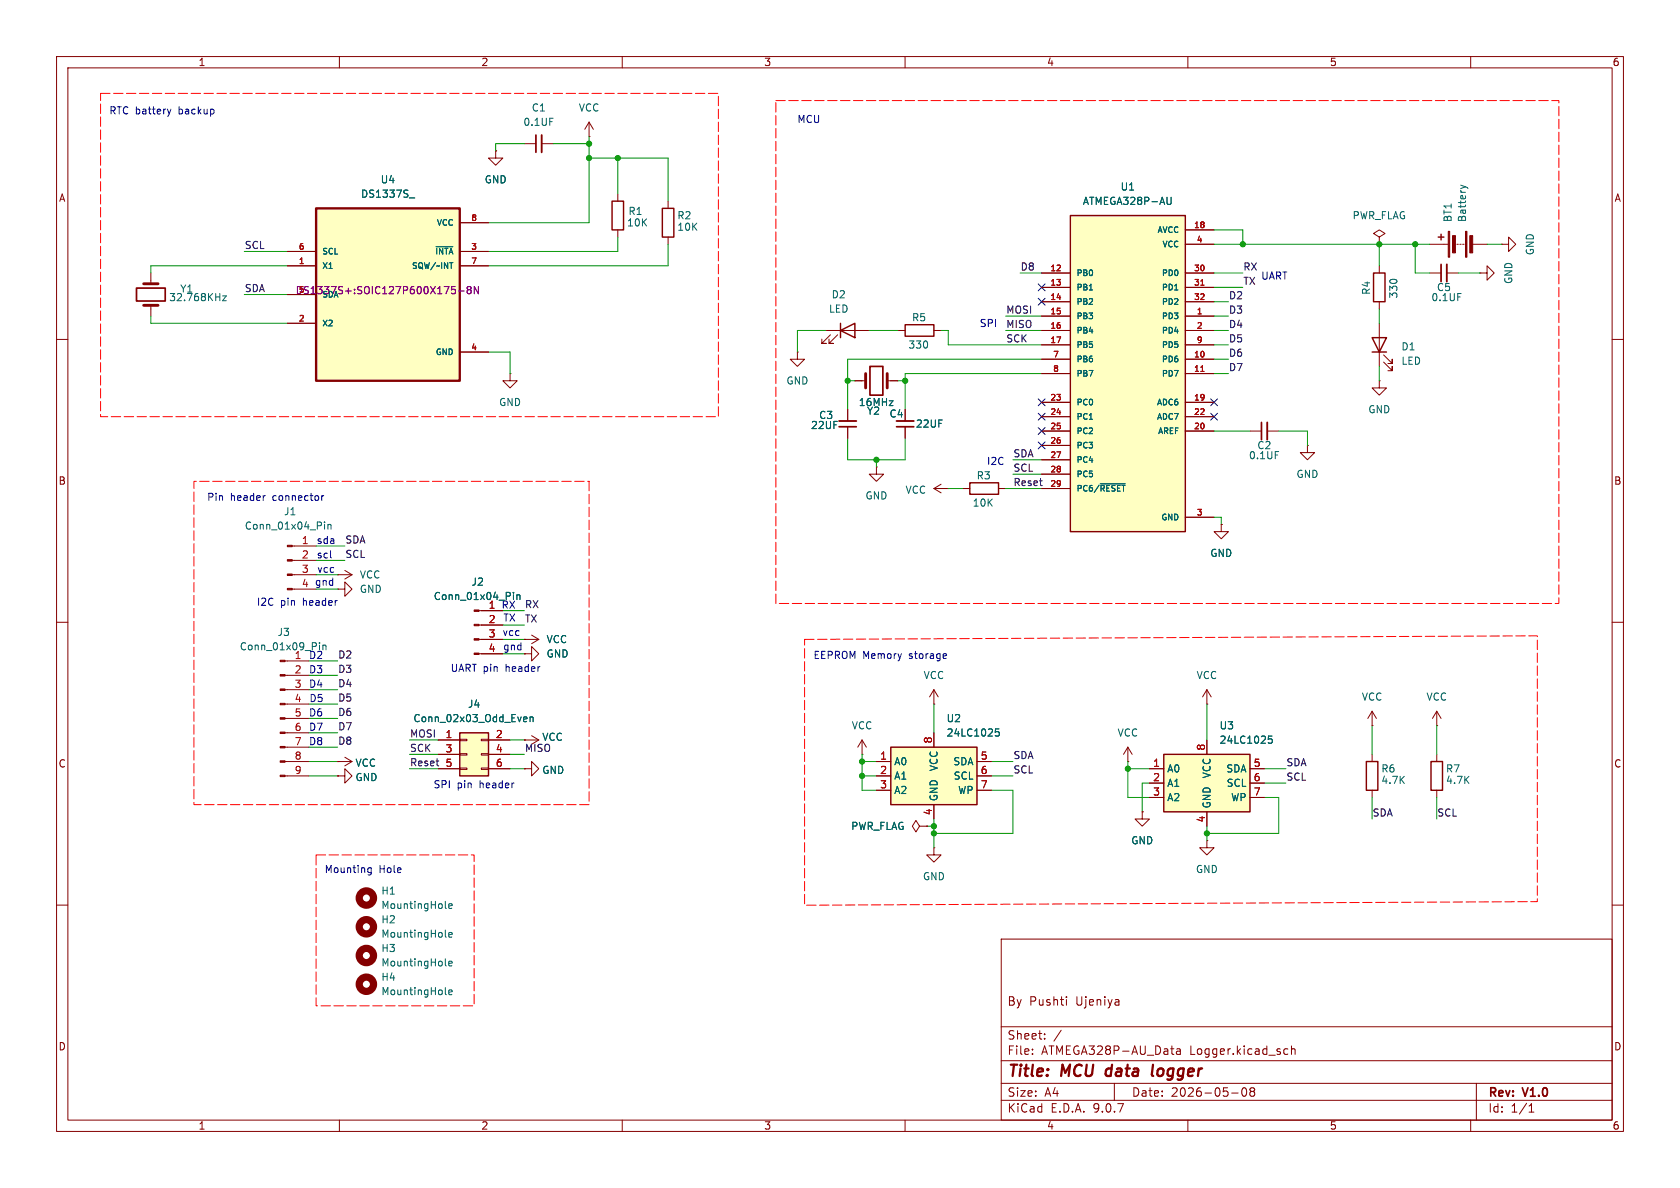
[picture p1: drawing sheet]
<svg xmlns="http://www.w3.org/2000/svg" width="297mm" height="210mm" viewBox="0 0 297 210" stroke-linecap="round" stroke-linejoin="round" font-family="sans-serif">
<g fill="none" stroke="#840000" stroke-width=".18">
<path d="M10 10h277v190h-277zM12 12h273v186h-273zM60 10v2M110 10v2M160 10v2M210 10v2M260 10v2M243.8 41.9l1.1-.6-1.1-.7-1 .7 1 .6v1.3M243.8 43.2h.1M243.8 47v1.3M243.8 53.3v1.3M252.7 48.3h2.1"/>
<path d="M255.8 48.3h2M10 60h2M285 60h2M154.9 82.6v1.2h1.3l-1.3 1.3-1.2-1.3h1.2M154.9 82.6h.1M165.1 86.4l1.3 .7M165.1 86.4h2.5M166.4 85.6l-1.3 .8M167.6 86.4h.1M10 110h2M50.4 116.8h4.2M50.4 119.4h4.2"/>
<path d="M285 110h2M50.4 121.9h4.2M50.4 124.5h4.2M50.4 127h4.2M50.4 129.5h4.2M50.4 132.1h4.2M50.4 134.6h4.2M50.4 137.2h4.2M92.7 135.9h1.3v-1.3l1.2 1.3-1.2 1.3v-1.3M92.7 135.9h.1M92.7 130.8h.1M92.7 130.8h2.5"/>
<path d="M94 130l1.2 .8M95.2 130.8l-1.2 .8M165.1 124.5h.1M165.1 121.9l-.8 1.3M165.1 121.9l.8 1.3M165.1 121.9v2.6M10 160h2M177 166h108v32h-108zM188.5 176.2v.1M188.5 176.7v1M285 160h2M60 198v2"/>
<path d="M110 198v2M160 198v2M177 194.5h108M177 191.5h108M177 187.5h108M177 181.5h108M182.5 186.3v.1M182.5 185.5v.1M184.7 183.6v.1M184.7 182.8v.1M187.6 182.1l-1.3 2M197 191.5v3"/>
<path d="M208 185.5h.6l.1 .9M208.7 185.8h-.5a.29 .29 0 0 0-.2 .3 .29 .29 0 0 0 .2 .3l.5-.1M210 198v2M217.7 193.2h1.2M219.7 192.4l.2-.1a.81 .81 0 0 1 .6 .6 .81 .81 0 0 1-.3 .8l-.2 .1a.81 .81 0 0 1-.3-1.4zM221.2 192.9l-.2-.2 .2-.4 .5 .1 .1 .2-.3 .3M221.2 192.9l-.2 .3v.5l.2 .1 .5-.1 .1-.2-.1-.4-.2-.2M221.2 192.9h.3M227.2 185.4l.5 .1M227.7 186.3l-.5 .1M228.3 185.5l.2-.1 .4 .1 .1 .9M228.3 184.9v1.5"/>
<path d="M260 198v2M261 191.5v6.5M270.3 196.6h.9M270.3 195.5l.4-.4v1.5"/>
</g>
<path d="M195.6 189.1l-.2 .7 .4 .4M203.8 188.2l-.2 1.7 .3 .3" fill="none" stroke="#840000" stroke-width=".4"/>
<path d="M254.8 46.7v3.1" fill="none" stroke="#840000" stroke-width=".3"/>
<path d="M255.8 46.7v3.1" fill="none" stroke="#840000" stroke-width=".33"/>
<path d="M242.8 48.3h2.1v5h-2.1z" fill="none" stroke="#840000" stroke-width=".25"/>
<g fill="#840000" stroke="#840000" stroke-width=".18">
<path d="M49.5 116.7h.9v.3h-.9z"/>
<path d="M49.5 119.3h.9v.2h-.9z"/>
<path d="M49.5 121.8h.9v.2h-.9z"/>
<path d="M49.5 124.3h.9v.3h-.9z"/>
<path d="M49.5 126.9h.9v.2h-.9z"/>
<path d="M49.5 129.4h.9v.3h-.9z"/>
<path d="M49.5 132h.9v.2h-.9z"/>
<path d="M49.5 134.5h.9v.2h-.9z"/>
<path d="M49.5 137h.9v.3h-.9z"/>
</g>
<path d="M56.5 113.6v.1M56.5 114v.9M57.1 114v.9M57.1 114.2l.2-.2 .3 .1v.8" fill="none" stroke="#006464" stroke-width=".18"/>
<path d="M157.5 132.1h15.2v10.1h-15.2z" fill="#ffffc2"/>
<path d="M160 57.4h5.1v2h-5.1zM254.3 41.9h1M254.8 41.4v1M157.5 132.1h15.2v10.1h-15.2z" fill="none" stroke="#840000" stroke-width=".25"/>
<g fill="none" stroke="#840000" stroke-width=".18">
<path d="M26.7 48.3v1.9M26.7 54v1.9M158.7 58.4h1.3M165.1 58.4h1.3M252.7 43.2h3.3M257.6 43.2h.2M258.1 43.2h.2M258.6 43.2h.2M260.3 43.2h2.6M261.6 48.3h1.3v-1.3l1.3 1.3-1.3 1.2v-1.2M261.6 48.3h.1M265.4 43.2h1.3v-1.3l1.3 1.3-1.3 1.3v-1.3"/>
<path d="M265.4 43.2h.1M149.9 72.4v2M149.9 75.4v2.1M151.1 67.3h1.9M156.8 67.3h1.9M160 72.4v2M160 75.4v2.1M51.7 96.5h4.2M51.7 99.1h4.2M51.7 101.6h4.2M51.7 104.1h4.2M59.7 101.6h.1"/>
<path d="M59.7 101.6h2.5M61 100.8l1.2 .8M62.2 101.6l-1.2 .8M84.7 113h4.2M84.7 108h4.2M84.7 110.5h4.2M84.7 115.6h4.2M92.7 113h.1M92.7 115.6h1.3v-1.3l1.2 1.3-1.2 1.2v-1.2M92.7 115.6h.1M92.7 113h2.5M94 112.3l1.2 .7"/>
<path d="M95.2 113l-1.2 .8M152.4 133.4h.1M152.4 130.8l-.8 1.3M152.4 130.8l.8 1.3M152.4 130.8v2.6M154.9 134.6h2.6M154.9 137.2h2.6M154.9 139.7h2.6M165.1 129.5v2.6M172.7 134.6h2.6M172.7 137.2h2.6M172.7 139.7h2.6"/>
<path d="M162.6 146.1l-.7-1.1-.6 1.1 .6 1 .7-1h1.2M163.8 146.1h.1M165.1 142.2v2.6"/>
</g>
<g fill="none" stroke="#006464" stroke-width=".18">
<path d="M258.2 32.7l.9 .3M259.1 33l-.9 .3M259.1 33l.4 .2M39.3 52.3h.7l-.7 .9h.7M57.4 92.3v.1M57.4 92.7v.8M58 92.7v.8M58 92.8l.2-.1 .3 .1v.7M90.8 104.7v.1M90.8 105.1v.9M91.4 105.1v.9M91.4 105.3l.2-.2 .3 .1v.8"/>
<path d="M176.6 128.8h-.6l-.1 .7 .2-.2 .4 .1 .2 .2-.1 .4-.2 .1-.5-.1"/>
</g>
<path d="M24.1 50.9h5.1v2.3h-5.1zM148.3 75.4h3.1M153.8 64.8h2.3v5.1h-2.3zM158.5 75.4h3" fill="none" stroke="#840000" stroke-width=".3"/>
<path d="M148.3 74.4h3.1M158.5 74.4h3" fill="none" stroke="#840000" stroke-width=".33"/>
<g fill="#840000" stroke="#840000" stroke-width=".18">
<path d="M50.8 96.4h.9v.2h-.9z"/>
<path d="M50.8 98.9h.9v.3h-.9z"/>
<path d="M50.8 101.5h.9v.2h-.9z"/>
<path d="M50.8 104h.9v.3h-.9z"/>
<path d="M256 40.9h.3v4.6h-.3z"/>
<path d="M259.1 40.9h.2v4.6h-.2z"/>
<path d="M256.8 41.7h.5v3h-.5z"/>
<path d="M259.8 41.7h.5v3h-.5z"/>
<path d="M83.8 107.8h.9v.3h-.9z"/>
<path d="M83.8 110.4h.9v.2h-.9z"/>
<path d="M83.8 112.9h.9v.3h-.9z"/>
<path d="M83.8 115.4h.9v.3h-.9z"/>
</g>
<path d="M25.4 50.2h2.5M25.4 54h2.5M153 66v2.6M156.8 66v2.6" fill="none" stroke="#840000" stroke-width=".51"/>
<path d="M55.9 36.8h25.4v30.5h-25.4z" fill="#ffffc2"/>
<path d="M55.9 36.8h25.4v30.5h-25.4z" fill="none" stroke="#840000" stroke-width=".41"/>
<path d="M81.3 39.4h5.1M50.8 44.5h5.1M50.8 47h5.1M50.8 52.1h5.1M50.8 57.2h5.1M81.3 44.5h5.1M81.3 47h5.1M81.3 62.2h5.1" fill="none" stroke="#840000" stroke-width=".18"/>
<path d="M72.4 35h.9M77.1 43.6h3M79.5 46.4h.6" fill="none" stroke="#006464" stroke-width=".18"/>
<path d="M79.9 50.7h.6M80 51.1h.3l.2 .3-.1 .5h-.4M81.1 51.4h.9M82.8 51.2l-.2-.2 .2-.3h.3l.2 .2-.2 .3M82.8 51.2l-.2 .2v.4l.2 .1h.4l.1-.2v-.3l-.2-.2M82.8 51.2h.3M84.6 50.7v1.2l-.7-1.2v1.2" fill="none" stroke="#840084" stroke-width=".18"/>
<path d="M81.3 129.5h5.1v7.7h-5.1z" fill="#ffffc2"/>
<path d="M117.1 36.8h2v5.1h-2zM81.3 129.5h5.1v7.7h-5.1z" fill="none" stroke="#840000" stroke-width=".25"/>
<g fill="none" stroke="#840000" stroke-width=".18">
<path d="M87.6 26.7v1.2h1.3l-1.3 1.3-1.2-1.3h1.2M87.6 26.7h.1M92.7 25.4h2M95.8 25.4h2M104.1 24.1h.1M104.1 21.6l-.7 1.3M104.1 21.6l.8 1.3M104.1 21.6v2.5M118.1 35.6v1.2M118.1 41.9v1.3M90.2 66v1.3h1.2l-1.2 1.3-1.3-1.3h1.3M90.2 66h.1"/>
<path d="M221 76.2h2M224 76.2h2.1M231.1 78.7v1.3h1.3l-1.3 1.3-1.2-1.3h1.2M231.1 78.7h.1M215.9 92.7v1.3h1.3l-1.3 1.3-1.3-1.3h1.3M215.9 92.7h.1M77.5 130.8h3.8M77.5 133.4h3.8M77.5 135.9h3.8M81.3 130.7h1.2v.2h-1.2zM81.3 133.2h1.2v.3h-1.2zM81.3 135.8h1.2v.2h-1.2z"/>
<path d="M85.1 130.7h1.3v.2h-1.3zM85.1 133.2h1.3v.3h-1.3zM85.1 135.8h1.3v.2h-1.3zM86.4 130.8h3.8M86.4 133.4h3.8M86.4 135.9h3.8"/>
</g>
<path d="M92.7 126.7l.4 .1 .1 .2-.6 .2M93.1 127.5l-.4 .1M93.7 126.9l.2-.2 .3 .1 .1 .8M93.7 126.7v.9M78.7 170.6l.2 .2M78.7 165.5l.2 .2M79.3 170.3l.6-.1v-.2l-.4-.1-.2 .2 .1 .6h.5M79.3 165.3l.6-.2v-.2l-.4-.1-.2 .2 .1 .6h.5" fill="none" stroke="#006464" stroke-width=".18"/>
<path d="M94.7 23.9v3M223 74.7v3" fill="none" stroke="#840000" stroke-width=".3"/>
<path d="M95.8 23.9v3M224 74.7v3" fill="none" stroke="#840000" stroke-width=".33"/>
<g fill="none" stroke="#840000" stroke-width="1.3">
<circle cx="64.8" cy="168.9" r="1.27"/>
<circle cx="64.8" cy="163.8" r="1.27"/>
</g>
<path d="M189.2 38.1h20.3v55.9h-20.3z" fill="#ffffc2"/>
<path d="M108.2 35.6h2v5h-2zM189.2 38.1h20.3v55.9h-20.3zM148.6 58.4l2.5-1.2v2.5zM148.6 57.2v2.5M242.6 59.7h2.5l-1.3 2.5zM242.6 62.2h2.5M171.4 85.3h5.1v2.1h-5.1zM253 134.6h2v5.1h-2z" fill="none" stroke="#840000" stroke-width=".25"/>
<g fill="none" stroke="#840000" stroke-width=".18">
<path d="M109.2 34.3v1.3M109.2 40.6v1.3M146 58.4h7.7M146.8 59.2l-1.5 1.5h.7h-.7v-.8M148.1 59.2l-1.5 1.5h.7h-.7v-.8M184.1 48.3h5.1M184.1 50.8h5.1M184.1 53.3h5.1M184.1 55.9h5.1M184.1 58.4h5.1M209.5 48.3h5.1M209.5 50.8h5.1"/>
<path d="M209.5 53.3h5.1M209.5 55.9h5.1M209.5 58.4h5.1M209.5 40.6h5.1M209.5 43.2h5.1M243.8 57.2v7.6M141 62.2v1.3h1.2l-1.2 1.3-1.3-1.3h1.3M141 62.2h.1M184.1 61h5.1M184.1 63.5h5.1M184.1 66h5.1M184.1 71.1h5.1"/>
<path d="M184.1 73.7h5.1M184.1 76.2h5.1M184.1 78.7h5.1M209.5 61h5.1M209.5 63.5h5.1M209.5 66h5.1M209.5 71.1h5.1M209.5 73.7h5.1M209.5 76.2h5.1M243.8 67.3v1.3h1.3l-1.3 1.3-1.2-1.3h1.2M243.8 67.3h.1M244.6 64l1.5 1.5v-.7v.7h-.7"/>
<path d="M244.6 62.7l1.5 1.6v-.8v.8h-.7M170.2 86.4h1.2M176.5 86.4h1.3M184.1 81.3h5.1M184.1 83.8h5.1M184.1 86.4h5.1M209.5 91.4h5.1M199.4 134.6h.1M199.4 132.1l-.8 1.3M199.4 132.1l.8 1.3M199.4 132.1v2.5M213.4 124.5h.1"/>
<path d="M213.4 121.9l-.8 1.3M213.4 121.9l.7 1.3M213.4 121.9v2.6M254 128.3h.1M254 125.7v2.6M254 133.4v1.2M254 139.7v1.3M254 125.7l-.8 1.3M254 125.7l.8 1.3M165.1 149.9v1.2h1.3l-1.3 1.3-1.3-1.3h1.3M165.1 149.9h.1M201.9 143.5v1.3h1.3l-1.3 1.3-1.2-1.3h1.2"/>
<path d="M201.9 143.5h.1M213.4 148.6v1.3h1.2l-1.2 1.2-1.3-1.2h1.3M213.4 148.6h.1"/>
</g>
<path d="M207 34.9v1.1l-.2 .1h-.4M192.6 51.3h.6M194.5 85.5h4.4M78.7 175.7l.2 .1M78.7 160.4l.2 .2M79.3 175.4l.6-.1v-.2l-.4-.1-.2 .2 .1 .6h.5M79.3 160.2l.6-.1v-.3h-.4l-.2 .1 .1 .6h.5" fill="none" stroke="#006464" stroke-width=".18"/>
<path d="M212.3 50.4h.6M212.3 65.7h.6" fill="none" stroke="#a90000" stroke-width=".18"/>
<g fill="none" stroke="#840000" stroke-width="1.3">
<circle cx="64.8" cy="158.7" r="1.27"/>
<circle cx="64.8" cy="174" r="1.27"/>
</g>
<path d="M205.7 133.4h15.3v10.1h-15.3z" fill="#ffffc2"/>
<path d="M205.7 133.4h15.3v10.1h-15.3zM241.6 134.6h2v5.1h-2z" fill="none" stroke="#840000" stroke-width=".25"/>
<g fill="none" stroke="#840000" stroke-width=".18">
<path d="M81.3 39.4h5.1M87.6 26.7h.1M50.8 44.5h5.1M50.8 47h5.1M50.8 52.1h5.1M50.8 57.2h5.1M81.3 44.5h5.1M81.3 47h5.1M184.1 48.3h5.1M184.1 50.8h5.1M184.1 53.3h5.1M184.1 55.9h5.1"/>
<path d="M184.1 58.4h5.1M209.5 48.3h5.1M209.5 50.8h5.1M209.5 53.3h5.1M209.5 55.9h5.1M209.5 58.4h5.1M209.5 40.6h5.1M209.5 43.2h5.1M81.3 62.2h5.1M149.9 72.4v2M149.9 75.4v2.1M151.1 67.3h1.3"/>
<path d="M157.5 67.3h1.2M160 72.4v2M160 75.4v2.1M184.1 61h5.1M184.1 63.5h5.1M184.1 66h5.1M184.1 71.1h5.1M184.1 73.7h5.1M184.1 76.2h5.1M184.1 78.7h5.1M209.5 61h5.1M209.5 63.5h5.1"/>
<path d="M209.5 66h5.1M209.5 71.1h5.1M209.5 73.7h5.1M209.5 76.2h5.1M184.1 81.3h5.1M184.1 83.8h5.1M184.1 86.4h5.1M209.5 91.4h5.1M215.9 92.7h.1M59.7 104.1h1.3v-1.2l1.2 1.2-1.2 1.3v-1.3M59.7 104.1h.1M85.1 108h3.8"/>
<path d="M85.1 110.5h3.8M85.1 113h3.8M85.1 115.6h3.8M92.7 113h.1M92.7 115.6h.1M59.7 134.6h.1M59.7 137.2h1.3v-1.3l1.2 1.3-1.2 1.2v-1.2M59.7 137.2h.1M59.7 134.6h2.5M61 133.9l1.2 .7M62.2 134.6l-1.2 .8M77.5 135.9h3.8"/>
<path d="M77.5 130.8h3.8M77.5 133.4h3.8M86.4 135.9h3.8M86.4 130.8h3.8M86.4 133.4h3.8M92.7 135.9h.1M92.7 130.8h.1M154.9 134.6h2.6M154.9 137.2h2.6M154.9 139.7h2.6M165.1 129.5v2.6M172.7 134.6h2.6"/>
<path d="M172.7 137.2h2.6M172.7 139.7h2.6M203.2 135.9h2.5M203.2 138.4h2.5M213.4 130.8v2.6M221 135.9h2.5M221 138.4h2.5M242.6 128.3h.1M242.6 125.7v2.6M242.6 133.4v1.2M242.6 139.7v1.3M242.6 125.7l-.8 1.3"/>
<path d="M242.6 125.7l.7 1.3M163.8 146.1h.1M165.1 142.2v2.6M201.9 143.5h.1M203.2 141h2.5M213.4 143.5v2.6M221 141h2.5"/>
</g>
<g fill="none" stroke="#006464" stroke-width=".18">
<path d="M72.4 35h.9M207 34.9v1.1l-.2 .1h-.4M77.1 43.6h3M79.5 46.4h.6M192.6 51.3h.6M194.5 85.5h4.4M90.8 104.7v.1M90.8 105.1v.9M91.4 105.1v.9M91.4 105.3l.2-.2 .3 .1v.8M92.7 126.7l.4 .1 .1 .2-.6 .2M93.1 127.5l-.4 .1"/>
<path d="M93.7 126.9l.2-.2 .3 .1 .1 .8M93.7 126.7v.9M176.6 128.8h-.6l-.1 .7 .2-.2 .4 .1 .2 .2-.1 .4-.2 .1-.5-.1M224.9 130.1h-.6l-.1 .6 .2-.1 .4 .1 .1 .1v.5l-.2 .1-.5-.1"/>
</g>
<path d="M17.8 16.5h109.2v57.2h-109.2v-57.2M137.2 17.8h138.4v88.9h-138.4v-88.9M104.1 85.1v57.1h-69.8v-57.1h69.8M142.2 113l129.6-.6v47l-129.6 .6v-47M55.9 151.1h27.9v26.7h-27.9v-26.7" fill="none" stroke="#f00" stroke-width=".18" stroke-dasharray="1.7 .6"/>
<g fill="none" stroke="#009600" stroke-width=".18">
<path d="M92.7 25.4h-5.1v1.3M97.8 25.4h6.3M104.1 27.9h14v7.7M104.1 24.1v15.3h-17.7M109.2 27.9v6.4M26.7 55.9v1.3h24.1M43.2 52.1h7.6M43.2 44.5h7.6M50.8 47h-24.1v1.3M109.2 41.9v2.6h-22.8M118.1 43.2v3.8h-31.7M146 58.4h-5v3.8"/>
<path d="M153.7 58.4h5M166.4 58.4h1.2v2.6h16.5M177.8 58.4h6.3M177.8 55.9h6.3M180.3 48.3h3.8M214.6 58.4h2.6M214.6 55.9h2.6M214.6 53.3h2.6M214.6 43.2h38.1M214.6 40.6h5.1v2.6M214.6 48.3h5.1M214.6 50.8h5.1"/>
<path d="M243.8 43.2v3.8M243.8 54.6v2.6M250.2 43.2v5.1h2.5M257.8 48.3h3.8M262.9 43.2h2.5M86.4 62.2h3.8v3.8M149.9 77.5v3.8h10.1v-3.8M149.9 67.3h1.2M158.7 67.3h1.3M184.1 63.5h-34.2v8.9M184.1 66h-24.1v6.4M214.6 66h2.6"/>
<path d="M214.6 63.5h2.6M214.6 61h2.6M214.6 76.2h6.4M226.1 76.2h5v2.5M243.8 64.8v2.5M55.9 96.5h5.1M55.9 99.1h5.1M154.9 81.3v1.3M167.6 86.4h2.6M177.8 86.4h6.3M179.1 83.8h5M179.1 81.3h5"/>
<path d="M214.6 91.4h1.3v1.3M54.6 119.4h5.1M54.6 116.8h5.1M55.9 101.6h3.8M55.9 104.1h3.8M88.9 110.5h3.8M88.9 108h3.8M88.9 115.6h3.8M88.9 113h3.8M54.6 134.6h5.1M54.6 137.2h5.1M54.6 132.1h5.1"/>
<path d="M54.6 124.5h5.1M54.6 121.9h5.1M54.6 127h5.1M54.6 129.5h5.1M72.4 133.4h5.1M72.4 130.8h5.1M72.4 135.9h5.1M90.2 133.4h2.5M90.2 130.8h2.5M90.2 135.9h2.5M152.4 133.4v6.3h2.5M152.4 134.6h2.5"/>
<path d="M152.4 137.2h2.5M165.1 124.5v5M175.3 134.6h3.8M175.3 139.7h3.8v7.6h-14M175.3 137.2h3.8M199.4 135.9h3.8M199.4 134.6v6.4h3.8M203.2 138.4h-1.3v5.1M213.4 124.5v6.3M223.5 135.9h3.8M223.5 138.4h3.8M242.6 128.3v5.1"/>
<path d="M254 128.3v5.1M163.8 146.1h1.3M165.1 144.8v5.1M213.4 146.1v2.5M223.5 141h2.6v6.3h-12.7M242.6 141v3.8M254 141v3.8"/>
</g>
<g fill="none" stroke="#000084" stroke-width=".18">
<path d="M183.5 50.2l1.3 1.2M183.5 52.7l1.3 1.2M184.8 50.2l-1.3 1.2M184.8 52.7l-1.3 1.2M183.5 75.6l1.3 1.2M183.5 78.1l1.3 1.2M183.5 70.5l1.3 1.2M183.5 73.1l1.3 1.2M184.8 75.6l-1.3 1.2M184.8 78.1l-1.3 1.2M184.8 70.5l-1.3 1.2M184.8 73.1l-1.3 1.2"/>
<path d="M214 70.5l1.2 1.2M214 73.1l1.2 1.2M215.2 70.5l-1.2 1.2M215.2 73.1l-1.2 1.2"/>
</g>
<path d="M30.2 19.3l-.3 .8M46.8 87.6h.1M56.9 87.6v.9M57.2 87.6l-.3 .3M58.5 98.6h.1M167.2 115.6l.1 .3-.6 .1M167.3 116.3l-.1 .1M65.1 154.1l.2 .2 .3-.1M65.6 153.4v1l-.2 .3-.3-.1M65.6 153.5l-.3-.1-.2 .1" fill="none" stroke="#0000c2" stroke-width=".18"/>
<path d="M212.3 50.4h.6M212.3 65.7h.6" fill="none" stroke="#a90000" stroke-width=".18"/>
<path d="M79.9 50.7h.6M80 51.1h.3l.2 .3-.1 .5h-.4M81.1 51.4h.9M82.8 51.2l-.2-.2 .2-.3h.3l.2 .2-.2 .3M82.8 51.2l-.2 .2v.4l.2 .1h.4l.1-.2v-.3l-.2-.2M82.8 51.2h.3M84.6 50.7v1.2l-.7-1.2v1.2" fill="none" stroke="#840084" stroke-width=".18"/>
<g fill="#009600" stroke="#009600" stroke-width=".18">
<circle cx="243.8" cy="43.2" r=".46"/>
<circle cx="219.7" cy="43.2" r=".46"/>
<circle cx="250.2" cy="43.2" r=".46"/>
<circle cx="213.4" cy="147.3" r=".46"/>
<circle cx="199.4" cy="135.9" r=".46"/>
<circle cx="165.1" cy="147.3" r=".46"/>
<circle cx="154.9" cy="81.3" r=".46"/>
<circle cx="152.4" cy="134.6" r=".46"/>
<circle cx="152.4" cy="137.2" r=".46"/>
<circle cx="165.1" cy="146.1" r=".46"/>
<circle cx="149.9" cy="67.3" r=".46"/>
<circle cx="160" cy="67.3" r=".46"/>
<circle cx="104.1" cy="27.9" r=".46"/>
<circle cx="109.2" cy="27.9" r=".46"/>
<circle cx="104.1" cy="25.4" r=".46"/>
</g>
<g font-size="2.8" fill="#840000">
<text x="178" y="190.9">Title:</text>
<text x="187.7" y="190.9">MCU</text>
<text x="196.4" y="190.9">data</text>
<text x="205.3" y="190.9">logger</text>
</g>
<g font-size="2.1" fill="#840000">
<text x="178" y="178">By</text>
<text x="181.9" y="178">Pushti</text>
<text x="190.2" y="178">Ujeniya</text>
<text x="178" y="184">Sheet:</text>
<text x="178" y="186.7">File:</text>
<text x="184.1" y="186.7">ATMEGA328P-AU_Data</text>
<text x="210.4" y="186.7">Logger.kicad_sch</text>
<text x="178" y="196.9">KiCad</text>
<text x="178" y="194.1">Size:</text>
<text x="184.7" y="194.1">A4</text>
<text x="185.7" y="196.9">E.D.A.</text>
<text x="193.3" y="196.9">9.0.7</text>
<text x="200" y="194.1">Date:</text>
<text x="207" y="194.1">2026-05-08</text>
<text x="263" y="194.3">Rev:</text>
<text x="263" y="196.9">Id:</text>
<text x="267.1" y="196.9">1/1</text>
<text x="269.4" y="194.3">V1.0</text>
</g>
<g font-size="1.8" fill="#840000">
<text x="35" y="11.9">1</text>
<text x="85" y="11.9">2</text>
<text x="135" y="11.9">3</text>
<text x="185" y="11.9">4</text>
<text x="235" y="11.9">5</text>
<text x="285" y="11.9">6</text>
<text x="10.3" y="35.9">A</text>
<text x="285.3" y="35.9">A</text>
<text x="10.3" y="85.9">B</text>
<text x="285.3" y="85.9">B</text>
<text x="10.3" y="135.9">C</text>
<text x="285.3" y="135.9">C</text>
<text x="10.3" y="185.9">D</text>
<text x="285.3" y="185.9">D</text>
<text x="35" y="199.9">1</text>
<text x="85" y="199.9">2</text>
<text x="135" y="199.9">3</text>
<text x="185" y="199.9">4</text>
<text x="235" y="199.9">5</text>
<text x="285" y="199.9">6</text>
</g>
<g font-size="1.8" fill="#0000c2">
<text x="19.2" y="20.4">RTC battery</text>
<text x="31.7" y="20.4">backup</text>
<text x="140.9" y="21.9">MCU</text>
<text x="222.9" y="49.6">UART</text>
<text x="173.1" y="58">SPI</text>
<text x="174.4" y="82.4">I2C</text>
<text x="36.5" y="88.8">Pin</text>
<text x="40.7" y="88.8">header</text>
<text x="48.3" y="88.8">connector</text>
<text x="55.9" y="96.4">sda</text>
<text x="55.9" y="98.9">scl</text>
<text x="56" y="101.5">vcc</text>
<text x="45.3" y="107.3">I2C</text>
<text x="49.6" y="107.3">pin</text>
<text x="53.6" y="107.3">header</text>
<text x="55.6" y="103.7">gnd</text>
<text x="88.7" y="112.6">vcc</text>
<text x="88.9" y="110.1">TX</text>
<text x="54.5" y="116.7">D2</text>
<text x="54.5" y="119.2">D3</text>
<text x="79.6" y="119">UART pin</text>
<text x="88.9" y="115.2">gnd</text>
<text x="89.5" y="119">header</text>
<text x="143.7" y="116.7">EEPROM Memory</text>
<text x="160.8" y="116.7">storage</text>
<text x="54.5" y="121.8">D4</text>
<text x="54.6" y="124.3">D5</text>
<text x="54.5" y="131.9">D8</text>
<text x="54.5" y="129.4">D7</text>
<text x="54.5" y="126.9">D6</text>
<text x="76.6" y="139.6">SPI</text>
<text x="80.8" y="139.6">pin</text>
<text x="84.9" y="139.6">header</text>
<text x="57.3" y="154.5">Mounting</text>
<text x="67" y="154.5">Hole</text>
</g>
<g font-size="1.8" fill="#006464">
<text x="92.4" y="22.5">0.1UF</text>
<text x="93.9" y="19.9">C1</text>
<text x="102.2" y="19.9">VCC</text>
<text x="63.7" y="35.2">DS1337S_</text>
<text x="67.2" y="32.6">U4</text>
<text x="85.6" y="32.6">GND</text>
<text x="198" y="33.9">U1</text>
<text x="110.8" y="40.2">10K</text>
<text x="111" y="38.2">R1</text>
<text x="119.6" y="39">R2</text>
<text x="119.6" y="41">10K</text>
<text x="191.3" y="36.4">ATMEGA328P-AU</text>
<text x="239" y="39">PWR_FLAG</text>
<text x="256.8" y="39.4" transform="rotate(-90 256.8 39.4)">BT1</text>
<text x="259.4" y="39.4" transform="rotate(-90 259.4 39.4)">Battery</text>
<text x="271.4" y="45.2" transform="rotate(-90 271.4 45.2)">GND</text>
<text x="29.8" y="53.4">32.768KHz</text>
<text x="31.8" y="51.9">Y1</text>
<text x="146.9" y="52.9">D2</text>
<text x="242.4" y="52.2" transform="rotate(-90 242.4 52.2)">R4</text>
<text x="247.2" y="52.9" transform="rotate(-90 247.2 52.9)">330</text>
<text x="253" y="53.4">0.1UF</text>
<text x="253.9" y="51.7">C5</text>
<text x="267.6" y="50.3" transform="rotate(-90 267.6 50.3)">GND</text>
<text x="146.4" y="55.5">LED</text>
<text x="161.1" y="57">R5</text>
<text x="160.5" y="61.8">330</text>
<text x="247.7" y="62.1">D1</text>
<text x="247.7" y="64.7">LED</text>
<text x="88.1" y="72">GND</text>
<text x="138.9" y="68.2">GND</text>
<text x="151.7" y="72">16MHz</text>
<text x="143.3" y="76">22UF</text>
<text x="144.7" y="74.3">C3</text>
<text x="153.2" y="73.5">Y2</text>
<text x="157.2" y="74">C4</text>
<text x="161.8" y="75.8">22UF</text>
<text x="241.8" y="73.3">GND</text>
<text x="220.7" y="81.4">0.1UF</text>
<text x="222.2" y="79.6">C2</text>
<text x="152.9" y="88.5">GND</text>
<text x="160" y="87.5">VCC</text>
<text x="171.9" y="89.8">10K</text>
<text x="172.6" y="84.9">R3</text>
<text x="229.1" y="84.7">GND</text>
<text x="43.2" y="93.8">Conn_01x04_Pin</text>
<text x="50.1" y="91.3">J1</text>
<text x="213.9" y="98.7">GND</text>
<text x="63.5" y="105">GND</text>
<text x="63.5" y="102.5">VCC</text>
<text x="76.6" y="106.3">Conn_01x04_Pin</text>
<text x="83.3" y="103.7">J2</text>
<text x="88.6" y="107.8">RX</text>
<text x="49" y="112.6">J3</text>
<text x="96.5" y="113.9">VCC</text>
<text x="42.3" y="115.2">Conn_01x09_Pin</text>
<text x="52" y="116.6">1</text>
<text x="96.5" y="116.4">GND</text>
<text x="82.6" y="125.3">J4</text>
<text x="163.2" y="120.2">VCC</text>
<text x="211.4" y="120.2">VCC</text>
<text x="240.7" y="124.1">VCC</text>
<text x="252.1" y="124.1">VCC</text>
<text x="73" y="127.9">Conn_02x03_Odd_Even</text>
<text x="95.8" y="131.2">VCC</text>
<text x="150.5" y="129.1">VCC</text>
<text x="167.3" y="130.4">24LC1025</text>
<text x="167.3" y="127.9">U2</text>
<text x="197.5" y="130.4">VCC</text>
<text x="215.5" y="131.7">24LC1025</text>
<text x="215.5" y="129.1">U3</text>
<text x="62.7" y="135.7">VCC</text>
<text x="95.8" y="137">GND</text>
<text x="158" y="135.5">A0</text>
<text x="166" y="136.4" transform="rotate(-90 166 136.4)">VCC</text>
<text x="168.4" y="135.5">SDA</text>
<text x="206.2" y="136.8">A0</text>
<text x="214.2" y="137.7" transform="rotate(-90 214.2 137.7)">VCC</text>
<text x="216.7" y="136.8">SDA</text>
<text x="244.1" y="136.8">R6</text>
<text x="255.5" y="136.8">R7</text>
<text x="62.7" y="138.3">GND</text>
<text x="158" y="138">A1</text>
<text x="158" y="140.6">A2</text>
<text x="166" y="141.7" transform="rotate(-90 166 141.7)">GND</text>
<text x="168.5" y="138">SCL</text>
<text x="169.3" y="140.6">WP</text>
<text x="206.2" y="139.3">A1</text>
<text x="206.2" y="141.8">A2</text>
<text x="214.2" y="143" transform="rotate(-90 214.2 143)">GND</text>
<text x="216.8" y="139.3">SCL</text>
<text x="217.5" y="141.8">WP</text>
<text x="244.1" y="138.8">4.7K</text>
<text x="255.5" y="138.8">4.7K</text>
<text x="150.4" y="146.9">PWR_FLAG</text>
<text x="199.9" y="149.5">GND</text>
<text x="163.1" y="155.8">GND</text>
<text x="211.3" y="154.5">GND</text>
<text x="67.3" y="158.3">H1</text>
<text x="67.3" y="160.9">MountingHole</text>
<text x="67.3" y="163.4">H2</text>
<text x="67.3" y="166">MountingHole</text>
<text x="67.3" y="168.5">H3</text>
<text x="67.3" y="171">MountingHole</text>
<text x="67.3" y="173.6">H4</text>
<text x="67.3" y="176.1">MountingHole</text>
</g>
<g font-size="1.8" fill="#0f0f0f">
<text x="43.2" y="44.1">SCL</text>
<text x="180.3" y="47.9">D8</text>
<text x="219.7" y="47.9">RX</text>
<text x="43.2" y="51.7">SDA</text>
<text x="217.2" y="53">D2</text>
<text x="219.7" y="50.5">TX</text>
<text x="177.8" y="55.5">MOSI</text>
<text x="177.8" y="58.1">MISO</text>
<text x="217.2" y="58.1">D4</text>
<text x="217.2" y="55.5">D3</text>
<text x="177.8" y="60.6">SCK</text>
<text x="217.2" y="60.6">D5</text>
<text x="217.2" y="65.7">D7</text>
<text x="217.2" y="63.2">D6</text>
<text x="179.1" y="80.9">SDA</text>
<text x="179.1" y="83.5">SCL</text>
<text x="179.1" y="86">Reset</text>
<text x="61" y="96.2">SDA</text>
<text x="61" y="98.7">SCL</text>
<text x="92.7" y="107.6">RX</text>
<text x="92.7" y="110.1">TX</text>
<text x="59.7" y="116.5">D2</text>
<text x="59.7" y="119">D3</text>
<text x="59.7" y="121.6">D4</text>
<text x="59.7" y="124.1">D5</text>
<text x="59.7" y="131.7">D8</text>
<text x="59.7" y="126.7">D6</text>
<text x="59.7" y="129.2">D7</text>
<text x="72.4" y="130.5">MOSI</text>
<text x="72.4" y="135.5">Reset</text>
<text x="72.4" y="133">SCK</text>
<text x="92.7" y="133">MISO</text>
<text x="179.1" y="136.8">SCL</text>
<text x="179.1" y="134.3">SDA</text>
<text x="227.3" y="135.5">SDA</text>
<text x="227.3" y="138.1">SCL</text>
<text x="242.6" y="144.4">SDA</text>
<text x="254" y="144.4">SCL</text>
</g>
<text font-size="1.8" fill="#840084" x="52.2" y="52.2">DS1337S+:SOIC127P600X175-8N</text>
<g font-size="1.8" fill="#a90000">
<text x="53.3" y="96.3">1</text>
<text x="53.3" y="98.8">2</text>
<text x="53.3" y="101.3">3</text>
<text x="53.3" y="103.9">4</text>
<text x="86.3" y="107.7">1</text>
<text x="86.3" y="110.2">2</text>
<text x="86.3" y="112.8">3</text>
<text x="52" y="119.1">2</text>
<text x="86.3" y="115.3">4</text>
<text x="52" y="121.7">3</text>
<text x="52" y="124.2">4</text>
<text x="52" y="126.7">5</text>
<text x="52" y="129.3">6</text>
<text x="52" y="131.8">7</text>
<text x="78.7" y="130.6">1</text>
<text x="87.6" y="130.6">2</text>
<text x="164.8" y="131.5" transform="rotate(-90 164.8 131.5)">8</text>
<text x="52" y="134.4">8</text>
<text x="52" y="136.9">9</text>
<text x="78.7" y="133.1">3</text>
<text x="78.7" y="135.6">5</text>
<text x="87.6" y="133.1">4</text>
<text x="87.6" y="135.6">6</text>
<text x="155.5" y="134.4">1</text>
<text x="155.5" y="136.9">2</text>
<text x="173.3" y="134.4">5</text>
<text x="173.3" y="136.9">6</text>
<text x="203.8" y="135.6">1</text>
<text x="213.1" y="132.8" transform="rotate(-90 213.1 132.8)">8</text>
<text x="221.5" y="135.6">5</text>
<text x="155.5" y="139.4">3</text>
<text x="173.3" y="139.4">7</text>
<text x="203.8" y="138.2">2</text>
<text x="203.8" y="140.7">3</text>
<text x="221.5" y="138.2">6</text>
<text x="221.5" y="140.7">7</text>
<text x="164.8" y="144.2" transform="rotate(-90 164.8 144.2)">4</text>
<text x="213.1" y="145.5" transform="rotate(-90 213.1 145.5)">4</text>
</g>
<g font-size="1.4" fill="#006464">
<text x="77.1" y="40.1">VCC</text>
<text x="204.5" y="41.4">AVCC</text>
<text x="56.9" y="45.2">SCL</text>
<text x="56.9" y="47.7">X1</text>
<text x="72.7" y="47.7">SQW/~INT</text>
<text x="76.8" y="45.2">~{INTA}</text>
<text x="205.4" y="43.9">VCC</text>
<text x="56.9" y="52.8">SDA</text>
<text x="190.2" y="49">PB0</text>
<text x="190.2" y="51.5">PB1</text>
<text x="205.3" y="49">PD0</text>
<text x="205.3" y="51.5">PD1</text>
<text x="56.9" y="57.9">X2</text>
<text x="190.2" y="54.1">PB2</text>
<text x="190.2" y="56.6">PB3</text>
<text x="190.2" y="59.2">PB4</text>
<text x="205.3" y="54.1">PD2</text>
<text x="205.3" y="56.6">PD3</text>
<text x="205.3" y="59.2">PD4</text>
<text x="76.9" y="63">GND</text>
<text x="190.2" y="61.7">PB5</text>
<text x="190.2" y="64.2">PB6</text>
<text x="205.3" y="61.7">PD5</text>
<text x="205.3" y="64.2">PD6</text>
<text x="190.2" y="66.8">PB7</text>
<text x="190.2" y="71.9">PC0</text>
<text x="204.4" y="71.9">ADC6</text>
<text x="205.3" y="66.8">PD7</text>
<text x="190.2" y="74.4">PC1</text>
<text x="190.2" y="76.9">PC2</text>
<text x="204.4" y="74.4">ADC7</text>
<text x="204.6" y="76.9">AREF</text>
<text x="190.2" y="79.5">PC3</text>
<text x="190.2" y="82">PC4</text>
<text x="190.2" y="84.6">PC5</text>
<text x="190.2" y="87.1">PC6/~{RESET}</text>
<text x="205.2" y="92.2">GND</text>
</g>
<g font-size="1.4" fill="#a90000">
<text x="83.2" y="39.1">8</text>
<text x="211" y="40.4">18</text>
<text x="52.7" y="44.2">6</text>
<text x="52.7" y="46.7">1</text>
<text x="83.2" y="44.2">3</text>
<text x="83.2" y="46.7">7</text>
<text x="211.5" y="42.9">4</text>
<text x="52.7" y="51.8">5</text>
<text x="185.6" y="48">12</text>
<text x="185.6" y="50.5">13</text>
<text x="185.6" y="53.1">14</text>
<text x="211" y="48">30</text>
<text x="211" y="50.5">31</text>
<text x="211" y="53.1">32</text>
<text x="52.7" y="56.9">2</text>
<text x="185.6" y="55.6">15</text>
<text x="185.6" y="58.2">16</text>
<text x="211.5" y="55.6">1</text>
<text x="211.5" y="58.2">2</text>
<text x="83.2" y="62">4</text>
<text x="185.6" y="60.7">17</text>
<text x="186.1" y="63.2">7</text>
<text x="186.1" y="65.8">8</text>
<text x="211" y="63.2">10</text>
<text x="211" y="65.8">11</text>
<text x="211.5" y="60.7">9</text>
<text x="185.6" y="70.9">23</text>
<text x="211" y="70.9">19</text>
<text x="185.6" y="73.4">24</text>
<text x="185.6" y="75.9">25</text>
<text x="211" y="73.4">22</text>
<text x="211" y="75.9">20</text>
<text x="185.6" y="78.5">26</text>
<text x="185.6" y="81">27</text>
<text x="185.6" y="83.6">28</text>
<text x="185.6" y="86.1">29</text>
<text x="211.5" y="91.2">3</text>
</g>
</svg>
